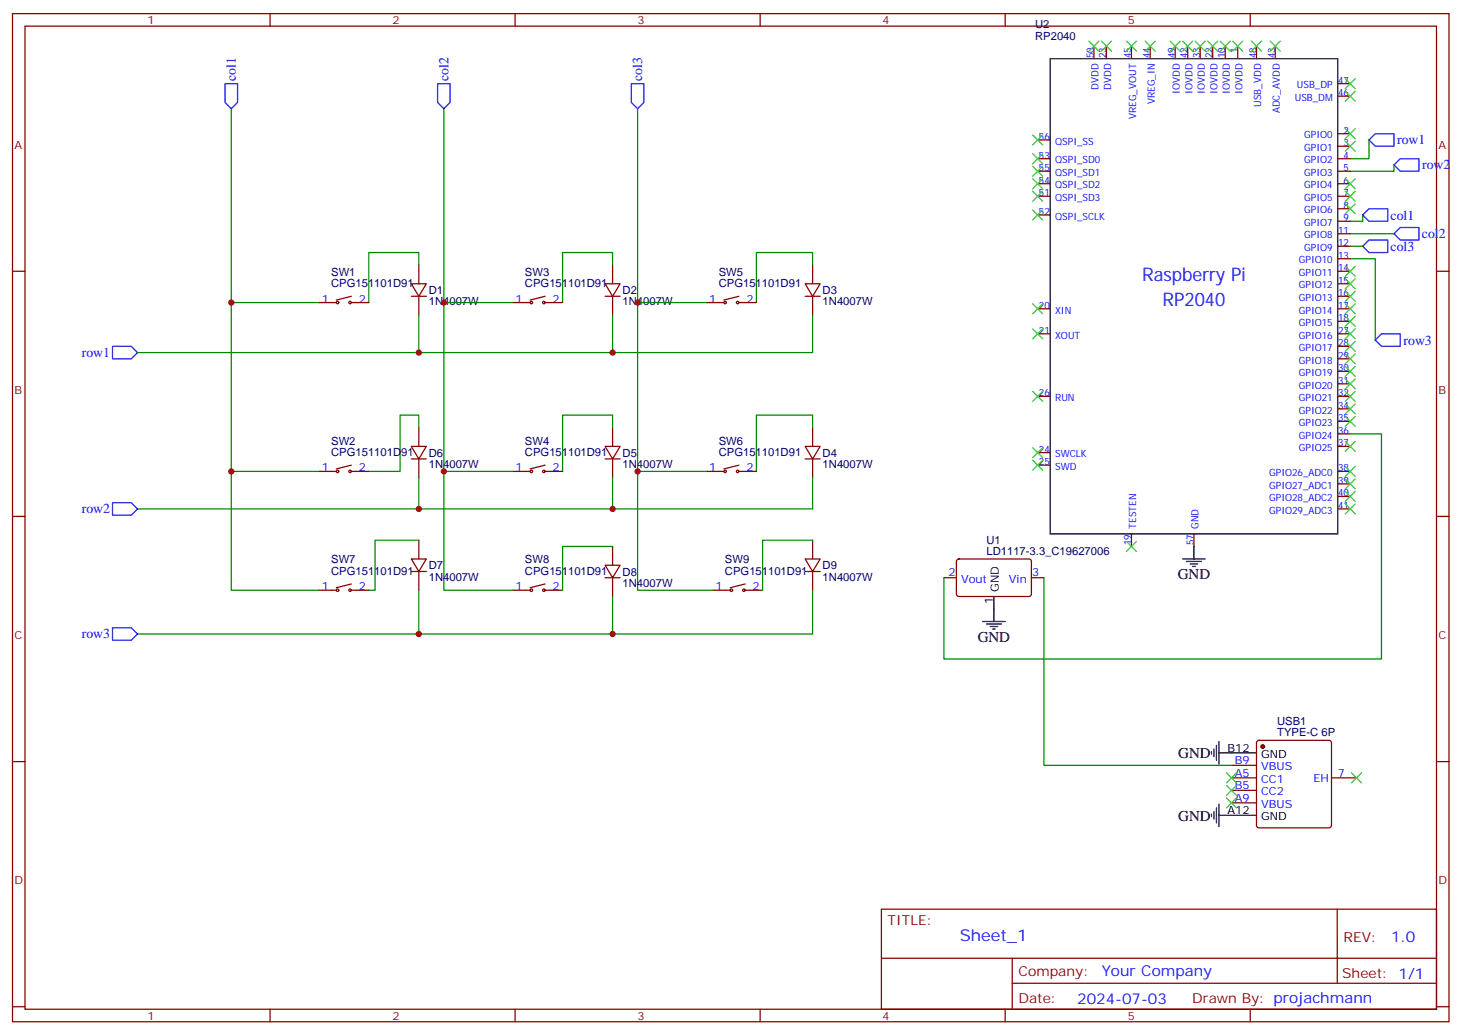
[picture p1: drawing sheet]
<svg xmlns="http://www.w3.org/2000/svg" width="413mm" height="292mm" viewBox="0 0 413 292" stroke-linecap="round" stroke-linejoin="round" font-family="sans-serif">
<g fill="none" stroke="#870000" stroke-width=".35">
<path d="M3.5 3.8h405.4v284.4h-405.4zM7.1 7.4h398.2v277.3h-398.2zM76.2 3.8v3.6M145.3 3.8v3.6M214.5 3.8v3.6M283.6 3.8v3.6M308.7 13v3.5M312.2 13v3.5M319.3 13v3.5M324.6 13v3.5M331.6 13v3.5M335.1 13v3.5"/>
<path d="M338.7 13v3.5M342.2 13v3.5M345.7 13v3.5M349.2 13v3.5M352.8 3.8v3.6M354.5 13v3.5M359.8 13v3.5M292.8 39.5h3.5M377.5 23.6h3.5M377.5 27.1h3.5M377.5 37.7h3.5M292.8 55.4h3.5"/>
<path d="M292.8 51.8h3.5M292.8 48.3h3.5M292.8 44.8h3.5M377.5 58.9h3.5M377.5 55.4h3.5M377.5 51.8h3.5M377.5 48.3h3.5M377.5 44.8h3.5M377.5 41.2h3.5M3.5 76.5h3.6M118.2 74.8v5.2M172.9 74.8v5.2"/>
<path d="M229.3 74.8v5.2M292.8 60.6h3.5M377.5 76.5h3.5M377.5 62.4h3.5M377.5 73h3.5M377.5 69.5h3.5M377.5 65.9h3.5M405.3 76.5h3.6M90 85.3h4.9M99.1 85.3h5M99.1 83.6l-4.2 1M116.1 80h4.2l-2.1 3.6z"/>
<path d="M116.1 83.6h4.2M118.2 83.6v5.3M144.6 85.3h5M153.8 85.3h4.9M153.8 83.6l-4.2 1M170.7 80h4.3l-2.1 3.6zM170.7 83.6h4.3M172.9 83.6v5.3M199.3 85.3h5M208.5 85.3h4.9M208.5 83.6l-4.2 1M227.2 80h4.2l-2.1 3.6z"/>
<path d="M227.2 83.6h4.2M229.3 83.6v5.3M292.8 94.2h3.5M292.8 87.1h3.5M377.5 83.6h3.5M377.5 97.7h3.5M377.5 94.2h3.5M377.5 87.1h3.5M377.5 90.6h3.5M377.5 80h3.5M292.8 111.8h3.5M377.5 118.9h3.5"/>
<path d="M377.5 115.3h3.5M377.5 111.8h3.5M377.5 108.3h3.5M377.5 104.7h3.5M377.5 101.2h3.5M90 133h4.9M99.1 133h5M99.1 131.2l-4.2 1.1M116.1 125.9h4.2l-2.1 3.5zM116.1 129.4h4.2M118.2 120.6v5.3M118.2 129.4v5.3"/>
<path d="M144.6 133h5M153.8 133h4.9M153.8 131.2l-4.2 1.1M170.7 125.9h4.3l-2.1 3.5zM170.7 129.4h4.3M172.9 120.6v5.3M172.9 129.4v5.3M199.3 133h5M208.5 133h4.9M208.5 131.2l-4.2 1.1M227.2 125.9h4.2l-2.1 3.5zM227.2 129.4h4.2"/>
<path d="M229.3 120.6v5.3M229.3 129.4v5.3M292.8 131.2h3.5M292.8 127.7h3.5M377.5 133h3.5M377.5 136.5h3.5M377.5 125.9h3.5M377.5 122.4h3.5M3.5 145.7h3.6M116.1 157.7h4.2l-2.1 3.5zM118.2 152.4v5.3M170.7 159.4h4.3l-2.1 3.5z"/>
<path d="M172.9 154.1v5.3M227.2 157.7h4.2l-2.1 3.5zM229.3 152.4v5.3M270.1 157.9l.5-.2h20l.4 .7v9.4l-.7 .4h-20l-.4-.7v-9.1zM319.3 150.6v3.5M336.9 150.6v3.5M377.5 143.5h3.5M377.5 140h3.5M405.3 145.7h3.6M90 166.5h4.9M99.1 166.5h5M99.1 164.7l-4.2 1.1"/>
<path d="M116.1 161.2h4.2M118.2 161.2v5.3M144.6 166.5h5M153.8 166.5h4.9M153.8 164.7l-4.2 1.1M170.7 162.9h4.3M172.9 162.9v5.3M201.1 166.5h4.9M210.3 166.5h4.9M210.3 164.7l-4.3 1.1M227.2 161.2h4.2M229.3 161.2v5.3"/>
<path d="M266.3 162.9h3.6M291 162.9h3.6M3.5 214.8h3.6M347.5 219.4h7M347.5 215.9h7M354.8 209l.4-.2h19.8l.5 .2 .2 .5v23.3l-.2 .5-.5 .2h-19.8l-.5-.2-.2-.5v-23.3zM375.7 219.4h7.1M405.3 214.8h3.6M347.5 226.4h7M347.5 222.9h7M248.7 256.4h156.6v28.3h-156.6zM377.3 256.5v20.8"/>
<path d="M248.7 270.3h156.5M285.6 277.3h119.6M285.6 270.3v14.1M3.5 284h3.6M76.2 284.7v3.5M145.3 284.7v3.5M214.5 284.7v3.5M283.6 284.7v3.5M352.8 284.7v3.5M405.3 284h3.6"/>
<circle cx="95.3" cy="85.3" r=".35"/>
<circle cx="98.8" cy="85.3" r=".35"/>
<circle cx="149.9" cy="85.3" r=".35"/>
<circle cx="153.5" cy="85.3" r=".35"/>
<circle cx="204.6" cy="85.3" r=".35"/>
<circle cx="208.1" cy="85.3" r=".35"/>
<circle cx="95.3" cy="133" r=".35"/>
<circle cx="98.8" cy="133" r=".35"/>
<circle cx="149.9" cy="133" r=".35"/>
<circle cx="153.5" cy="133" r=".35"/>
<circle cx="204.6" cy="133" r=".35"/>
<circle cx="208.1" cy="133" r=".35"/>
<circle cx="95.3" cy="166.5" r=".35"/>
<circle cx="98.8" cy="166.5" r=".35"/>
<circle cx="149.9" cy="166.5" r=".35"/>
<circle cx="153.5" cy="166.5" r=".35"/>
<circle cx="206.4" cy="166.5" r=".35"/>
<circle cx="209.9" cy="166.5" r=".35"/>
</g>
<path d="M63.5 23.6h3.5v5.3l-1.7 1.8-1.8-1.8zM123.5 23.6h3.5v5.3l-1.8 1.8-1.7-1.8zM178.2 23.6h3.5v5.3l-1.8 1.8-1.7-1.8zM386.3 39.5l1.8-1.8h5.2v3.5h-5.2zM393.3 46.5l1.8-1.7h5.3v3.5h-5.3zM384.5 60.6l1.8-1.7h5.3v3.5h-5.3zM384.5 69.5l1.8-1.8h5.3v3.5h-5.3zM393.3 65.9l1.8-1.7h5.3v3.5h-5.3zM31.7 97.7h5.3l1.8 1.7-1.8 1.8h-5.3zM388.1 95.9l1.7-1.7h5.3v3.5h-5.3zM31.7 141.8h5.3l1.8 1.7-1.8 1.8h-5.3zM31.7 177.1h5.3l1.8 1.7-1.8 1.8h-5.3z" fill="none" stroke="#00f" stroke-width=".35"/>
<g fill="none" stroke="#008700" stroke-width=".35">
<path d="M65.3 30.7v102.3h24.7M125.2 30.7v102.3h19.4M179.9 30.7v102.3h19.4M386.3 39.5v5.3h-5.3M393.3 46.5v1.8h-12.3M118.2 74.8v-3.6h-14.1v14.1M172.9 74.8v-3.6h-14.2v14.1M229.3 74.8v-3.6h-15.9v14.1M381 73h7.1v22.9M381 65.9h12.3M381 69.5h3.5M384.5 60.6v1.8h-3.5"/>
<path d="M65.3 85.3h24.7M118.2 88.9v10.5M125.2 85.3h19.4M172.9 88.9v10.5M179.9 85.3h19.4M229.3 88.9v10.5h-190.5M65.3 133v33.5h24.7M118.2 120.6v-3.5h-5.3v15.9h-8.8M118.2 134.7v8.8M125.2 133v33.5h19.4M172.9 120.6v-3.5h-14.2v15.9M172.9 134.7v8.8"/>
<path d="M179.9 133v33.5h21.2M229.3 120.6v-3.5h-15.9v15.9M229.3 134.7v8.8h-190.5M381 122.4h8.8v63.5h-123.5v-23M118.2 152.4h-12.4v14.1h-1.7M172.9 154.1h-14.2v12.4M229.3 152.4h-14.1v14.1M118.2 166.5v12.3M172.9 168.2v10.6M229.3 166.5v12.3h-190.5M294.6 162.9v53h52.9"/>
</g>
<g fill="none" stroke="#000" stroke-width=".35">
<path d="M296.3 16.5h81.2v134.1h-81.2zM333.7 157.7h6.4M334.8 158.4h4.2M335.8 159.1h2.2M336.5 159.8h.8M336.9 154.1v3.6M277.3 175.3h6.3M278.3 176h4.3M279.4 176.7h2.1M280.1 177.4h.7M280.5 168.2v7.1M341.8 212v.7"/>
<path d="M342.5 211.3v2.1M343.3 210.2v4.3M344 212.3h10.5M344 209.2v6.3M341.8 229.6v.7M342.5 228.9v2.1M343.3 227.9v4.2M344 230h10.5M344 226.8v6.4"/>
</g>
<g fill="none" stroke="#3c3" stroke-width=".35">
<path d="M307.3 11.6l2.8 2.8M310.1 11.6l-2.8 2.8M310.8 11.6l2.8 2.8M313.6 11.6l-2.8 2.8M317.9 11.6l2.8 2.8M320.7 11.6l-2.8 2.8M323.1 11.6l2.9 2.8M326 11.6l-2.9 2.8M330.2 11.6l2.8 2.8M333 11.6l-2.8 2.8M333.7 11.6l2.8 2.8M336.5 11.6l-2.8 2.8"/>
<path d="M337.3 11.6l2.8 2.8M340.1 11.6l-2.8 2.8M340.8 11.6l2.8 2.8M343.6 11.6l-2.8 2.8M344.3 11.6l2.8 2.8M347.1 11.6l-2.8 2.8M347.8 11.6l2.9 2.8M350.7 11.6l-2.9 2.8M353.1 11.6l2.9 2.8M356 11.6l-2.9 2.8M358.4 11.6l2.8 2.8M361.2 11.6l-2.8 2.8"/>
<path d="M291.4 38.1l2.8 2.8M294.2 38.1l-2.8 2.8M379.6 22.2l2.8 2.8M379.6 25.7l2.8 2.8M379.6 36.3l2.8 2.8M379.6 39.8l2.8 2.9M382.4 22.2l-2.8 2.8M382.4 25.7l-2.8 2.8M382.4 36.3l-2.8 2.8M382.4 39.8l-2.8 2.9M291.4 59.2l2.8 2.9M291.4 53.9l2.8 2.9"/>
<path d="M291.4 50.4l2.8 2.8M291.4 46.9l2.8 2.8M291.4 43.4l2.8 2.8M294.2 59.2l-2.8 2.9M294.2 53.9l-2.8 2.9M294.2 50.4l-2.8 2.8M294.2 46.9l-2.8 2.8M294.2 43.4l-2.8 2.8M379.6 50.4l2.8 2.8M379.6 53.9l2.8 2.9M379.6 57.5l2.8 2.8M382.4 50.4l-2.8 2.8"/>
<path d="M382.4 53.9l-2.8 2.9M382.4 57.5l-2.8 2.8M379.6 75.1l2.8 2.8M379.6 78.6l2.8 2.9M382.4 75.1l-2.8 2.8M382.4 78.6l-2.8 2.9M291.4 85.7l2.8 2.8M291.4 92.7l2.8 2.9M294.2 85.7l-2.8 2.8M294.2 92.7l-2.8 2.9M379.6 82.2l2.8 2.8M379.6 85.7l2.8 2.8"/>
<path d="M379.6 89.2l2.8 2.8M379.6 92.7l2.8 2.9M379.6 96.3l2.8 2.8M379.6 99.8l2.8 2.8M382.4 82.2l-2.8 2.8M382.4 85.7l-2.8 2.8M382.4 89.2l-2.8 2.8M382.4 92.7l-2.8 2.9M382.4 96.3l-2.8 2.8M382.4 99.8l-2.8 2.8M291.4 110.4l2.8 2.8M294.2 110.4l-2.8 2.8"/>
<path d="M379.6 103.3l2.8 2.9M379.6 106.9l2.8 2.8M379.6 110.4l2.8 2.8M379.6 113.9l2.8 2.8M379.6 117.4l2.8 2.9M382.4 103.3l-2.8 2.9M382.4 106.9l-2.8 2.8M382.4 110.4l-2.8 2.8M382.4 113.9l-2.8 2.8M382.4 117.4l-2.8 2.9M291.4 126.3l2.8 2.8M291.4 129.8l2.8 2.8"/>
<path d="M294.2 126.3l-2.8 2.8M294.2 129.8l-2.8 2.8M379.6 124.5l2.8 2.8M379.6 131.6l2.8 2.8M379.6 135.1l2.8 2.8M379.6 138.6l2.8 2.8M382.4 124.5l-2.8 2.8M382.4 131.6l-2.8 2.8M382.4 135.1l-2.8 2.8M382.4 138.6l-2.8 2.8M317.9 152.7l2.8 2.8M320.7 152.7l-2.8 2.8"/>
<path d="M379.6 142.1l2.8 2.9M382.4 142.1l-2.8 2.9M346.1 218l2.8 2.8M348.9 218l-2.8 2.8M381.4 218l2.8 2.8M384.2 218l-2.8 2.8M346.1 221.5l2.8 2.8M346.1 225l2.8 2.9M348.9 221.5l-2.8 2.8M348.9 225l-2.8 2.9"/>
</g>
<circle cx="356.3" cy="210.6" r=".53" fill="#870000" stroke="#870000" stroke-width=".35"/>
<g fill="#c00">
<circle cx="118.2" cy="99.4" r=".88"/>
<circle cx="172.9" cy="99.4" r=".88"/>
<circle cx="65.3" cy="85.3" r=".88"/>
<circle cx="125.2" cy="85.3" r=".88"/>
<circle cx="179.9" cy="85.3" r=".88"/>
<circle cx="172.9" cy="143.5" r=".88"/>
<circle cx="118.2" cy="143.5" r=".88"/>
<circle cx="125.2" cy="133" r=".88"/>
<circle cx="179.9" cy="133" r=".88"/>
<circle cx="65.3" cy="133" r=".88"/>
<circle cx="172.9" cy="178.8" r=".88"/>
<circle cx="118.2" cy="178.8" r=".88"/>
</g>
<g font-size="5.3" fill="#00f">
<text x="322.3" y="79.2">Raspberry Pi</text>
<text x="328" y="86.2">RP2040</text>
</g>
<text font-size="4.6" fill="#00f" x="270.8" y="265.5">Sheet_1</text>
<g font-size="4.2">
<text x="332.3" y="163.3">GND</text>
<text x="275.9" y="180.9">GND</text>
<text x="332.5" y="213.8">GND</text>
<text x="332.5" y="231.4">GND</text>
</g>
<g font-size="4.2" fill="#00f">
<text x="392.5" y="265.7">1.0</text>
<text x="310.9" y="275.3">Your Company</text>
<text x="304" y="283.1">2024-07-03</text>
</g>
<g font-size="3.9" fill="#00f">
<text x="66.6" y="22.8" transform="rotate(-90 66.6 22.8)">col1</text>
<text x="126.5" y="22.8" transform="rotate(-90 126.5 22.8)">col2</text>
<text x="181.2" y="22.8" transform="rotate(-90 181.2 22.8)">col3</text>
<text x="394.2" y="40.7">row1</text>
<text x="401.3" y="47.7">row2</text>
<text x="392.4" y="61.9">col1</text>
<text x="392.4" y="70.8">col3</text>
<text x="401.2" y="67.2">col2</text>
<text x="23.1" y="100.7">row1</text>
<text x="396.1" y="97.3">row3</text>
<text x="23.1" y="144.8">row2</text>
<text x="23.1" y="180">row3</text>
</g>
<g font-size="3.9" fill="#800">
<text x="250.5" y="261">TITLE:</text>
<text x="379.1" y="265.7">REV:</text>
<text x="287.4" y="275.2">Company:</text>
<text x="378.7" y="275.8">Sheet: 1/1</text>
<text x="287.4" y="282.9">Date:</text>
<text x="336.4" y="283">Drawn By: projachmann</text>
</g>
<g font-size="3.2" fill="#800">
<text x="41.6" y="6.8">1</text>
<text x="110.8" y="6.8">2</text>
<text x="179.9" y="6.8">3</text>
<text x="249.1" y="6.8">4</text>
<text x="318.2" y="6.8">5</text>
<text x="4.1" y="41.9">A</text>
<text x="405.9" y="41.9">A</text>
<text x="4.1" y="111.1">B</text>
<text x="405.9" y="111.1">B</text>
<text x="4.1" y="180.2">C</text>
<text x="405.9" y="180.2">C</text>
<text x="4.1" y="249.4">D</text>
<text x="405.9" y="249.4">D</text>
<text x="41.6" y="287.7">1</text>
<text x="110.8" y="287.7">2</text>
<text x="179.9" y="287.7">3</text>
<text x="249.1" y="287.7">4</text>
<text x="318.2" y="287.7">5</text>
</g>
<g font-size="3.2" fill="#000080">
<text x="292.1" y="11.3">RP2040</text>
<text x="292.1" y="8">U2</text>
<text x="93.4" y="77.8">SW1</text>
<text x="148.1" y="77.8">SW3</text>
<text x="202.8" y="77.8">SW5</text>
<text x="93.4" y="80.9">CPG151101D91</text>
<text x="121" y="83">D1</text>
<text x="148.1" y="80.9">CPG151101D91</text>
<text x="175.7" y="83">D2</text>
<text x="202.8" y="80.9">CPG151101D91</text>
<text x="232.1" y="83">D3</text>
<text x="121" y="86.1">1N4007W</text>
<text x="175.7" y="86.1">1N4007W</text>
<text x="232.1" y="86.1">1N4007W</text>
<text x="93.4" y="125.4">SW2</text>
<text x="148.1" y="125.4">SW4</text>
<text x="202.8" y="125.4">SW6</text>
<text x="93.4" y="128.6">CPG151101D91</text>
<text x="121" y="132">1N4007W</text>
<text x="121" y="128.8">D6</text>
<text x="148.1" y="128.6">CPG151101D91</text>
<text x="175.7" y="132">1N4007W</text>
<text x="175.7" y="128.8">D5</text>
<text x="202.8" y="128.6">CPG151101D91</text>
<text x="232.1" y="132">1N4007W</text>
<text x="232.1" y="128.8">D4</text>
<text x="278.4" y="153.4">U1</text>
<text x="93.4" y="158.9">SW7</text>
<text x="121" y="160.6">D7</text>
<text x="148.1" y="158.9">SW8</text>
<text x="204.6" y="158.9">SW9</text>
<text x="232.1" y="160.6">D9</text>
<text x="278.4" y="156.6">LD1117-3.3_C19627006</text>
<text x="93.4" y="162.1">CPG151101D91</text>
<text x="121" y="163.7">1N4007W</text>
<text x="148.1" y="162.1">CPG151101D91</text>
<text x="175.7" y="165.5">1N4007W</text>
<text x="175.7" y="162.3">D8</text>
<text x="204.6" y="162.1">CPG151101D91</text>
<text x="232.1" y="163.7">1N4007W</text>
<text x="360.4" y="207.6">TYPE-C 6P</text>
<text x="360.4" y="204.5">USB1</text>
</g>
<g font-size="3.2" fill="#00f">
<text x="90.8" y="85.3">1</text>
<text x="101.2" y="85.3">2</text>
<text x="145.4" y="85.3">1</text>
<text x="155.9" y="85.3">2</text>
<text x="200.1" y="85.3">1</text>
<text x="210.6" y="85.3">2</text>
<text x="90.8" y="133">1</text>
<text x="101.2" y="133">2</text>
<text x="145.4" y="133">1</text>
<text x="155.9" y="133">2</text>
<text x="200.1" y="133">1</text>
<text x="210.6" y="133">2</text>
<text x="90.8" y="166.5">1</text>
<text x="101.2" y="166.5">2</text>
<text x="145.4" y="166.5">1</text>
<text x="155.9" y="166.5">2</text>
<text x="201.9" y="166.5">1</text>
<text x="212.4" y="166.5">2</text>
<text x="267.7" y="162.6">2</text>
<text x="271.2" y="164.4">Vout</text>
<text x="284.7" y="164.4">Vin</text>
<text x="291.2" y="162.6">3</text>
<text x="348.4" y="215.5">B9</text>
<text x="348.4" y="219">A5</text>
<text x="355.8" y="220.8">CC1</text>
<text x="355.8" y="217.3">VBUS</text>
<text x="370.6" y="220.5">EH</text>
<text x="377.5" y="219">7</text>
<text x="348.4" y="222.6">B5</text>
<text x="348.4" y="226.1">A9</text>
<text x="355.8" y="227.9">VBUS</text>
<text x="355.8" y="224.3">CC2</text>
</g>
<g font-size="3.2">
<text x="281.9" y="166.9" transform="rotate(-90 281.9 166.9)">GND</text>
<text x="280.1" y="170.4" transform="rotate(-90 280.1 170.4)">1</text>
<text x="346.4" y="212">B12</text>
<text x="355.8" y="213.7">GND</text>
<text x="346.4" y="229.6">A12</text>
<text x="355.8" y="231.4">GND</text>
</g>
<g font-size="2.8" fill="#00f">
<text x="308.6" y="16.4" transform="rotate(-90 308.6 16.4)">50</text>
<text x="312.2" y="16.4" transform="rotate(-90 312.2 16.4)">23</text>
<text x="319.2" y="16.4" transform="rotate(-90 319.2 16.4)">45</text>
<text x="324.5" y="16.4" transform="rotate(-90 324.5 16.4)">44</text>
<text x="331.6" y="16.4" transform="rotate(-90 331.6 16.4)">49</text>
<text x="335.1" y="16.4" transform="rotate(-90 335.1 16.4)">42</text>
<text x="338.6" y="16.4" transform="rotate(-90 338.6 16.4)">33</text>
<text x="342.2" y="16.4" transform="rotate(-90 342.2 16.4)">22</text>
<text x="345.7" y="16.4" transform="rotate(-90 345.7 16.4)">10</text>
<text x="349.2" y="14.9" transform="rotate(-90 349.2 14.9)">1</text>
<text x="354.5" y="16.4" transform="rotate(-90 354.5 16.4)">48</text>
<text x="359.8" y="16.4" transform="rotate(-90 359.8 16.4)">43</text>
<text x="377.6" y="23.6">47</text>
<text x="310" y="25.4" transform="rotate(-90 310 25.4)">DVDD</text>
<text x="313.5" y="25.4" transform="rotate(-90 313.5 25.4)">DVDD</text>
<text x="325.9" y="29.3" transform="rotate(-90 325.9 29.3)">VREG_IN</text>
<text x="332.9" y="26.5" transform="rotate(-90 332.9 26.5)">IOVDD</text>
<text x="336.5" y="26.5" transform="rotate(-90 336.5 26.5)">IOVDD</text>
<text x="340" y="26.5" transform="rotate(-90 340 26.5)">IOVDD</text>
<text x="343.5" y="26.5" transform="rotate(-90 343.5 26.5)">IOVDD</text>
<text x="347" y="26.5" transform="rotate(-90 347 26.5)">IOVDD</text>
<text x="350.6" y="26.5" transform="rotate(-90 350.6 26.5)">IOVDD</text>
<text x="365.4" y="28.5">USB_DM</text>
<text x="366" y="24.9">USB_DP</text>
<text x="377.6" y="27.1">46</text>
<text x="320.6" y="33.6" transform="rotate(-90 320.6 33.6)">VREG_VOUT</text>
<text x="355.9" y="30.1" transform="rotate(-90 355.9 30.1)">USB_VDD</text>
<text x="361.2" y="32" transform="rotate(-90 361.2 32)">ADC_AVDD</text>
<text x="293.2" y="39.4">56</text>
<text x="297.7" y="40.8">QSPI_SS</text>
<text x="368" y="39">GPIO0</text>
<text x="379.1" y="41.2">3</text>
<text x="379.1" y="37.7">2</text>
<text x="293.2" y="44.7">53</text>
<text x="297.7" y="46.1">QSPI_SD0</text>
<text x="368" y="46.1">GPIO2</text>
<text x="368" y="42.6">GPIO1</text>
<text x="379.1" y="44.7">4</text>
<text x="293.2" y="48.3">55</text>
<text x="293.2" y="51.8">54</text>
<text x="297.7" y="49.6">QSPI_SD1</text>
<text x="297.7" y="53.1">QSPI_SD2</text>
<text x="368" y="53.1">GPIO4</text>
<text x="368" y="49.6">GPIO3</text>
<text x="379.1" y="51.8">6</text>
<text x="379.1" y="48.3">5</text>
<text x="293.2" y="55.3">51</text>
<text x="297.7" y="56.7">QSPI_SD3</text>
<text x="368" y="56.7">GPIO5</text>
<text x="379.1" y="58.8">8</text>
<text x="379.1" y="55.3">7</text>
<text x="293.2" y="60.6">52</text>
<text x="297.7" y="62">QSPI_SCLK</text>
<text x="368" y="63.7">GPIO7</text>
<text x="368" y="60.2">GPIO6</text>
<text x="377.6" y="65.9">11</text>
<text x="379.1" y="62.4">9</text>
<text x="368" y="70.8">GPIO9</text>
<text x="368" y="67.3">GPIO8</text>
<text x="377.6" y="69.4">12</text>
<text x="366.5" y="77.8">GPIO11</text>
<text x="366.5" y="74.3">GPIO10</text>
<text x="377.6" y="76.5">14</text>
<text x="377.6" y="73">13</text>
<text x="366.5" y="81.4">GPIO12</text>
<text x="377.6" y="83.5">16</text>
<text x="377.6" y="80">15</text>
<text x="293.2" y="87.1">20</text>
<text x="297.7" y="88.4">XIN</text>
<text x="366.5" y="88.4">GPIO14</text>
<text x="366.5" y="84.9">GPIO13</text>
<text x="377.6" y="87.1">17</text>
<text x="293.2" y="94.1">21</text>
<text x="297.7" y="95.5">XOUT</text>
<text x="366.5" y="95.5">GPIO16</text>
<text x="366.5" y="92">GPIO15</text>
<text x="377.6" y="94.1">27</text>
<text x="377.6" y="90.6">18</text>
<text x="366.5" y="99">GPIO17</text>
<text x="377.6" y="101.2">29</text>
<text x="377.6" y="97.6">28</text>
<text x="366.5" y="106.1">GPIO19</text>
<text x="366.5" y="102.5">GPIO18</text>
<text x="377.6" y="104.7">30</text>
<text x="293.2" y="111.8">26</text>
<text x="297.7" y="113.1">RUN</text>
<text x="366.5" y="113.1">GPIO21</text>
<text x="366.5" y="109.6">GPIO20</text>
<text x="377.6" y="111.8">32</text>
<text x="377.6" y="108.2">31</text>
<text x="366.5" y="116.6">GPIO22</text>
<text x="377.6" y="118.8">35</text>
<text x="377.6" y="115.3">34</text>
<text x="366.5" y="123.7">GPIO24</text>
<text x="366.5" y="120.2">GPIO23</text>
<text x="377.6" y="125.9">37</text>
<text x="377.6" y="122.3">36</text>
<text x="293.2" y="131.2">25</text>
<text x="293.2" y="127.6">24</text>
<text x="297.7" y="129">SWCLK</text>
<text x="366.5" y="127.2">GPIO25</text>
<text x="297.7" y="132.5">SWD</text>
<text x="358.1" y="137.8">GPIO27_ADC1</text>
<text x="358.1" y="134.3">GPIO26_ADC0</text>
<text x="377.6" y="136.5">39</text>
<text x="377.6" y="132.9">38</text>
<text x="358.1" y="141.3">GPIO28_ADC2</text>
<text x="377.6" y="143.5">41</text>
<text x="377.6" y="140">40</text>
<text x="320.6" y="149.2" transform="rotate(-90 320.6 149.2)">TESTEN</text>
<text x="338.2" y="149.2" transform="rotate(-90 338.2 149.2)">GND</text>
<text x="358.1" y="144.9">GPIO29_ADC3</text>
<text x="319.2" y="153.8" transform="rotate(-90 319.2 153.8)">19</text>
<text x="336.9" y="153.8" transform="rotate(-90 336.9 153.8)">57</text>
</g>
</svg>
